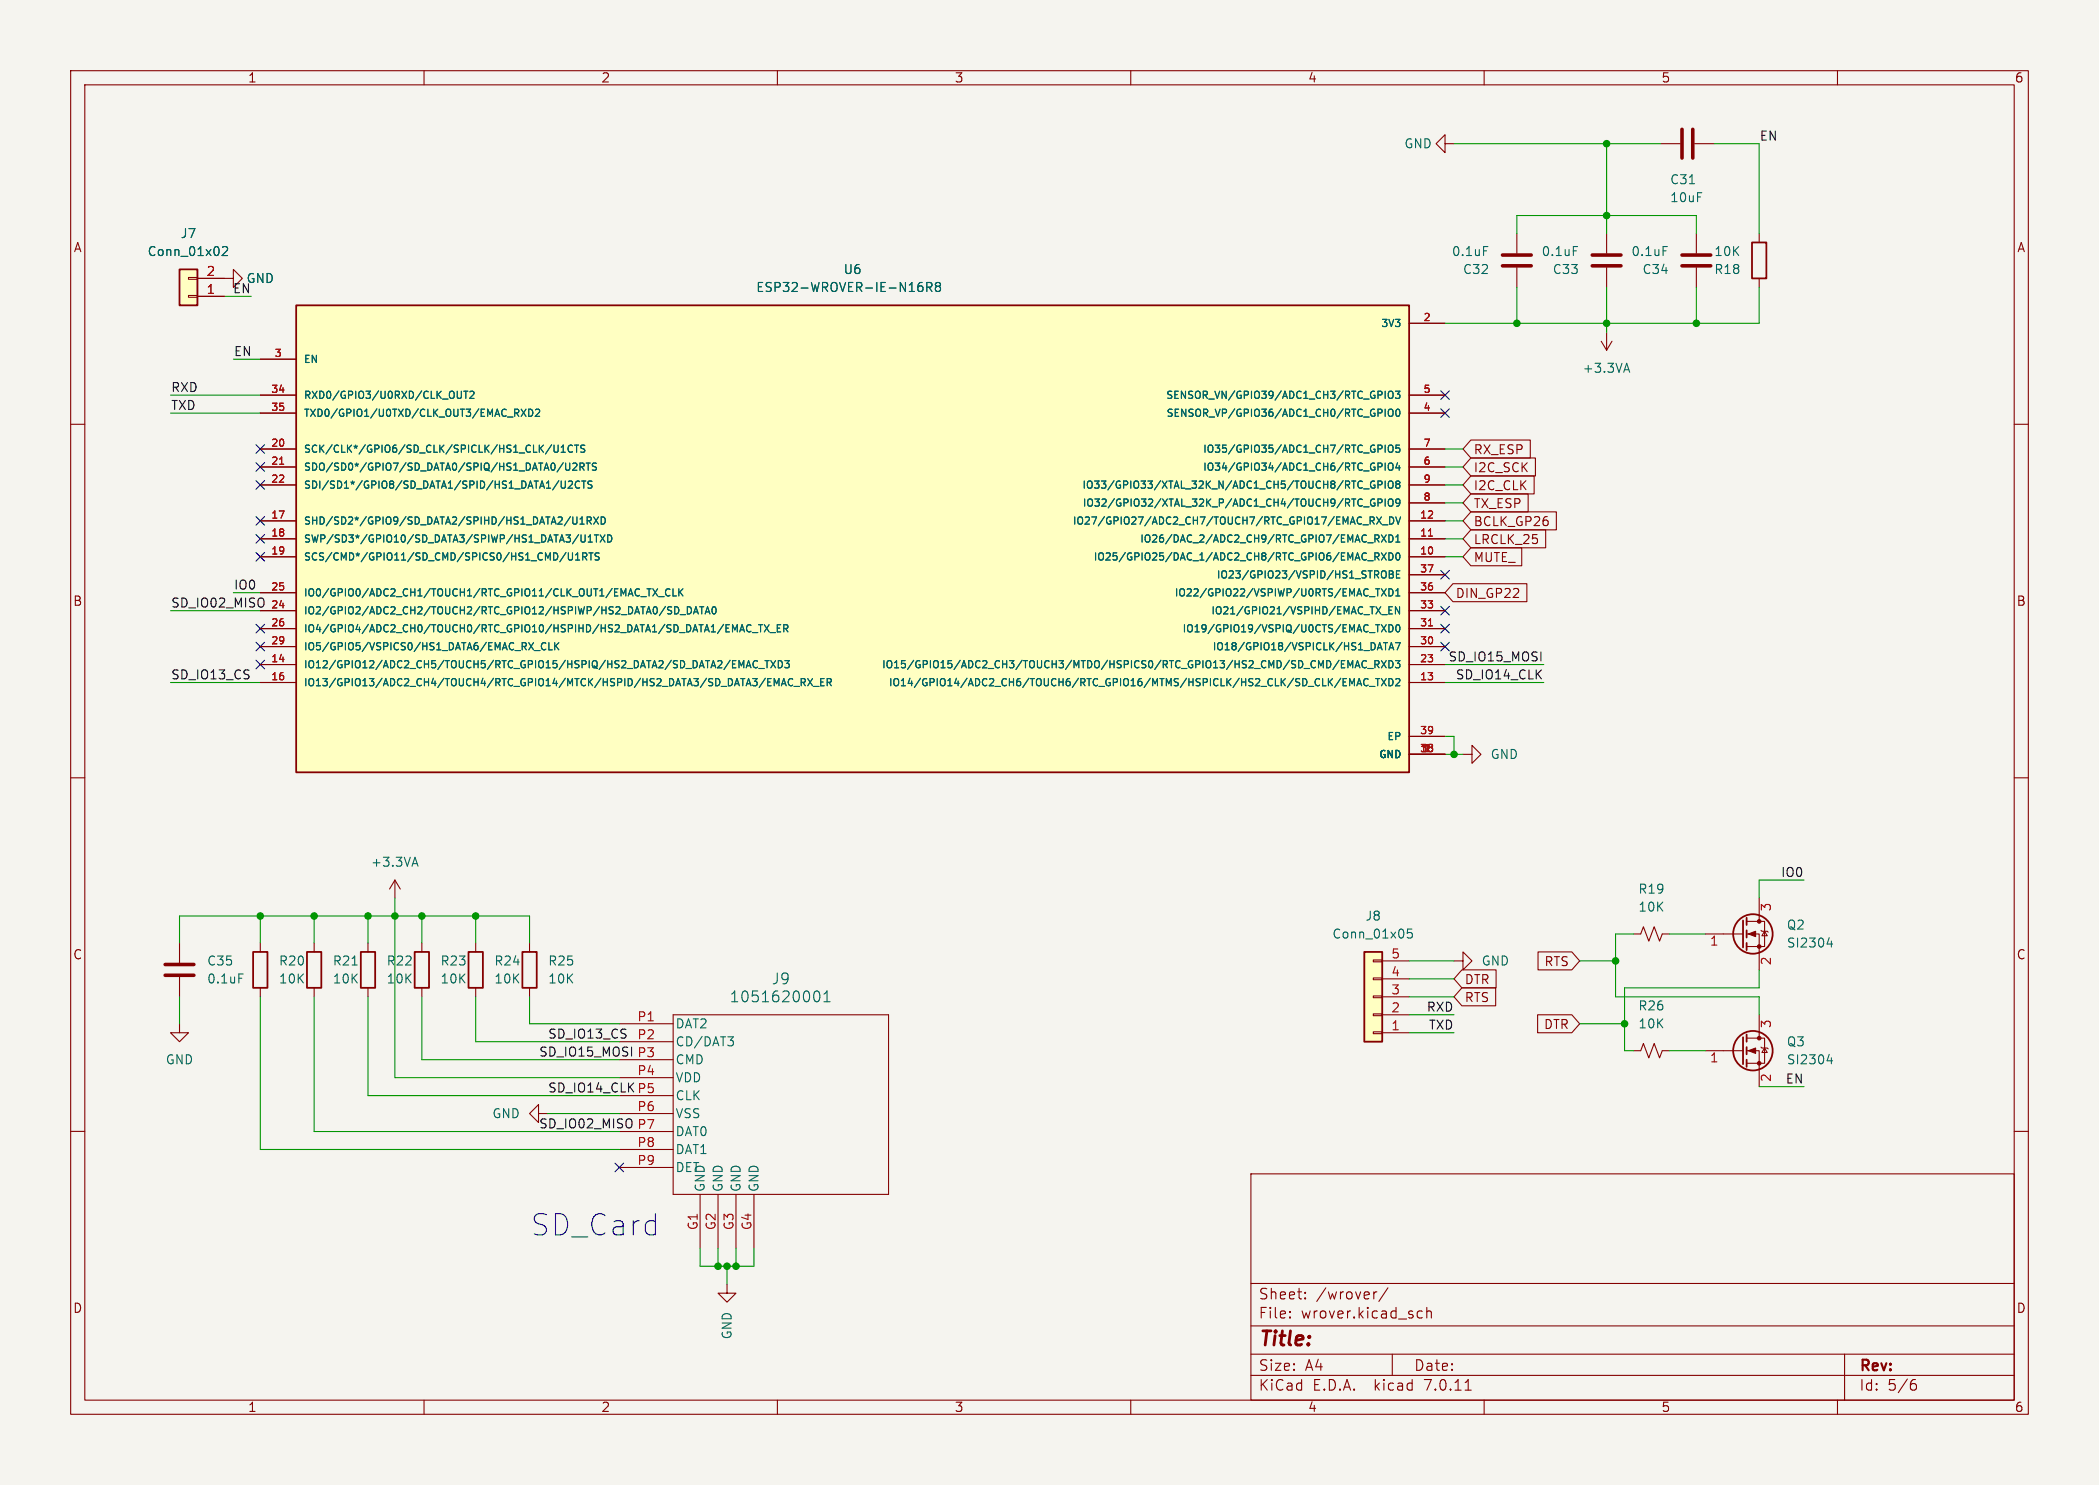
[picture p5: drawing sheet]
<svg xmlns="http://www.w3.org/2000/svg" width="297mm" height="210mm" viewBox="0 0 297 210" stroke-linecap="round" stroke-linejoin="round" font-family="sans-serif">
<path d="M0 0h297v210h-297z" fill="#f5f4ef" stroke="#f5f4ef" stroke-width=".14"/>
<g fill="none" stroke="#840000" stroke-width=".15">
<path d="M10 10h277v190h-277zM12 12h273v186h-273zM60 10v2M110 10v2M160 10v2M210 10v2M260 10v2M26.7 39.2h1.2v.3h-1.2zM27.9 39.4h5.1v-1.3l1.3 1.3-1.3 1.2v-1.2M204.5 20.3v-1.2l-1.3 1.2 1.3 1.3v-1.3h1.2M214.6 33v2.8M214.6 37.8v2.8"/>
<path d="M227.3 33v2.8M227.3 37.8v2.8M234.9 20.3h2.8M239.8 20.3h2.8M240 33v2.8M240 37.8v2.8M248.9 33v1.3M248.9 39.4v1.2M10 60h2M26.7 41.8h1.2v.2h-1.2zM27.9 41.9h3.8M36.8 50.8h5.1"/>
<path d="M36.8 55.9h5.1M36.8 58.4h5.1M199.4 45.7h5.1M199.4 55.9h5.1M199.4 58.4h5.1M226.6 48.3l.7 1.2M227.3 47v2.5M228.1 48.3l-.8 1.2M285 60h2M36.8 78.7h5.1M36.8 76.2h5.1M36.8 73.7h5.1"/>
<path d="M36.8 63.5h5.1M36.8 66h5.1M36.8 68.6h5.1M199.4 78.7h5.1M199.4 76.2h5.1M199.4 73.7h5.1M199.4 63.5h5.1M199.4 66h5.1M199.4 68.6h5.1M199.4 71.1h5.1M208.1 64.8h9.2v2.5h-9.2l-1.1-1.3zM208.1 67.3h9v2.6h-9l-1.1-1.3z"/>
<path d="M208.1 72.4h12.1v2.5h-12.1l-1.1-1.2zM208.1 62.2h8.4v2.6h-8.4l-1.1-1.3zM208.1 69.8h8.1v2.6h-8.1l-1.1-1.3zM208.1 74.9h10.6v2.6h-10.6l-1.1-1.3zM208.1 77.5h7.2v2.5h-7.2l-1.1-1.3zM36.8 96.5h5.1M36.8 94h5.1M36.8 86.4h5.1M36.8 83.8h5.1M36.8 88.9h5.1M36.8 91.4h5.1M199.4 96.5h5.1"/>
<path d="M199.4 94h5.1M199.4 86.4h5.1M199.4 83.8h5.1M199.4 88.9h5.1M199.4 91.4h5.1M199.4 81.3h5.1M205.6 82.5h10.4v2.6h-10.4l-1.1-1.3zM10 110h2M199.4 106.7h5.1M199.4 104.1h5.1M207 106.7h1.3v-1.3l1.2 1.3-1.2 1.3v-1.3M285 110h2"/>
<path d="M25.4 133.4v2.7M25.4 138.2v2.8M36.8 133.4v1.2M36.8 139.7v1.3M44.4 133.4v1.2M44.4 139.7v1.3M52.1 133.4v1.2M52.1 139.7v1.3M55.9 124.5l-.8 1.2M55.9 124.5v2.5M55.9 124.5l.7 1.2M59.7 133.4v1.2"/>
<path d="M59.7 139.7v1.3M67.3 133.4v1.2M67.3 139.7v1.3M74.9 133.4v1.2M74.9 139.7v1.3M194.3 135.8h1.3v.2h-1.3zM194.3 138.3h1.3v.3h-1.3zM195.6 138.4h3.8M195.6 135.9h3.8M205.7 135.9h1.3v-1.3l1.3 1.3-1.3 1.3v-1.3M206.9 139.7h4.7v2.5h-4.7l-1.2-1.2zM206.9 137.2h4.8v2.5h-4.8l-1.2-1.3z"/>
<path d="M217.6 134.6h4.8l1.1 1.3-1.1 1.3h-4.8zM231.1 132.1h1.1l.3-1 .8 2 .8-2 .7 2 .4-1h1M241.3 132.1h5.3M247.1 132.1h1.8v5.1M247.1 130.3h2.6v3.6h-2.6M248.9 127v3.3M249.2 131.6l.1 .1h.8l.1 .1M249.7 131.7l.4 .6h-.8zM10 160h2M25.4 144.8v1.3h1.3l-1.3 1.2-1.3-1.2h1.3M76.2 157.5v-1.3l-1.3 1.3 1.3 1.3v-1.3h1.3M87.6 144.8h7.6"/>
<path d="M87.6 147.3h7.6M87.6 149.9h7.6M87.6 152.4h7.6M87.6 154.9h7.6M87.6 157.5h7.6M95.2 143.5h30.5v25.4h-30.5zM194.3 140.8h1.3v.3h-1.3zM194.3 143.4h1.3v.2h-1.3zM194.3 145.9h1.3v.3h-1.3zM195.6 146.1h3.8M195.6 143.5h3.8M195.6 141h3.8"/>
<path d="M217.6 143.5h4.8l1.1 1.3-1.1 1.3h-4.8zM231.1 148.6h1.1l.3-1 .8 2 .8-2 .7 2 .4-1h1M241.3 148.6h5.3M247.1 148.6h1.8v5.1M247.1 146.8h2.6v3.6h-2.6M248.9 143.5v3.3M249.2 148.1l.1 .1h.8l.1 .1M249.7 148.2l.4 .6h-.8zM285 160h2M87.6 160h7.6M87.6 162.6h7.6M87.6 165.1h7.6"/>
<path d="M99.1 168.9v7.6M101.6 168.9v7.6M104.1 168.9v7.6M106.7 168.9v7.6M177 166h108v32h-108zM60 198v2M102.9 181.6v1.3h1.2l-1.2 1.3-1.3-1.3h1.3M110 198v2M160 198v2M177 194.5h108M177 191.5h108M177 187.5h108"/>
<path d="M177 181.5h108M182.5 186.3h.1l-.1 .1M182.5 186.3v.1M182.5 185.5v.1M182.5 185.5h.1l-.1 .1M184.7 183.6v.1M184.7 183.6h-.1l.1 .1M184.7 182.8v.1M184.7 182.8h-.1l.1 .1M194.8 182.7l-.3 .1-.1 .2M196.4 182.1l-1.3 2M197 191.5v3"/>
<path d="M200.8 185.4l.4 .1M201.2 186.3l-.4 .1M201.9 185.5a.37 .37 0 0 1 .6 .1v.8M201.9 184.9v1.5M207.3 196.6h.9M210 198v2M260 198v2M261 191.5v6.5M270.6 195.7h.3l.3 .3-.1 .5-.2 .1h-.3M271 195.1l-.4 .1"/>
</g>
<g fill="none" stroke="#006464" stroke-width=".15">
<path d="M31.5 35l.2-.1h.3l.1 .1 .1 .2-.1 .2-.7 .7h.8M130.5 39.9a.5 .5 0 0 0-.6 .6v.5l.1 .2h.4l.1-.1 .1-.4-.1-.2-.4-.1-.2 .3M209.9 34.9h.6M222.6 34.9h.6M235.3 34.9h.6M239.1 26h.7M65.3 55.3l-.1 .9-.3 .1-.2-.2M65.6 55.3h.6M65.9 55.3v1M66.5 55.4l.4-.1 .2 .3-.7 .7h.7M73.7 57.9l.7 1M74.4 57.9l-.7 1"/>
<path d="M74.8 57.9a.51 .51 0 0 1 .6 .5 .51 .51 0 0 1-.6 .5zM75.8 58l.4-.1 .2 .3-.7 .7h.7M131.1 40.6h.6l.2-.2-.1-.3-.2-.2h-.5v1.3M131.4 40.6l.5 .6M132.6 40.5l-.2-.2 .2-.4h.2l.3 .3-.3 .3M132.6 40.5l-.2 .2v.4l.2 .1h.4l.1-.2v-.3l-.3-.2M132.6 40.5h.2M196 55.3v1M196 57.9v1M196.6 55.4l.1-.1a.34 .34 0 0 1 .4 .4v.3a.34 .34 0 0 1-.3 .4 .34 .34 0 0 1-.4-.4v-.3zM196.6 57.9h.1a.34 .34 0 0 1 .4 .3v.3a.34 .34 0 0 1-.3 .4 .34 .34 0 0 1-.4-.4v-.3zM197.5 55.3h.6l-.4 .4 .3 .1v.4l-.1 .1-.4-.1"/>
<path d="M197.6 57.9h.1a.54 .54 0 0 1 .4 .5 .54 .54 0 0 1-.4 .5 .68 .68 0 0 1-.1-1zM229.9 52.3h.6M230.2 51.4l.4 1.2M78.1 62.9l-.9 1.3M78.4 62.9v.9l.2 .2 .3-.1 .1-.1v-.9M79.1 68l-.9 1.3M79.4 64h.6M79.4 63.2l.3-.3v1.1M79.4 68v.8l.2 .2h.3l.1-.2v-.8M80 65.5v.8l.2 .2h.3l.1-.2v-.8M80.1 78.1l-.9 1.3M80.4 78.2v.8l.2 .2h.3l.1-.2v-.8"/>
<path d="M80.4 68.1l.4-.1 .2 .3-.6 .7h.6M81 63a.48 .48 0 0 0-.7 .4 .48 .48 0 0 0 .5 .6l.2-.1M81.1 73.1v.8l.1 .2h.3l.1-.2v-.8M81.1 65.6l.3-.1 .2 .3-.6 .7h.6M81.3 62.9h.6M81.4 79.2h.6M81.4 78.5l.3-.3v1M81.6 62.9v1.1M82 68.1a.48 .48 0 0 0-.6 .4 .48 .48 0 0 0 .4 .5l.2-.1M82.1 74.1h.6M82.1 73.4l.3-.3v1M82.1 66h.5l.1-.2-.1-.2-.5-.1v1"/>
<path d="M82.2 75.6v.9l.2 .2 .3-.1 .1-.1v-.9M82.3 68h.6M82.3 66l.4 .5M82.5 78.7h.4l.1-.2v-.2l-.5-.1v1M82.6 68v1M82.7 78.7l.3 .5M82.7 63l-.3-.1-.2 .2 .1 .3 .4 .2v.3l-.1 .1-.4-.1M82.9 65.5h.6M83.1 73.6h.5l.1-.2-.1-.2-.5-.1v1M83.2 76.7h.6M83.2 75.9l.3-.3v1.1M83.2 65.5v1"/>
<path d="M83.3 78.2h.6M83.3 73.6l.4 .5M83.6 78.2v1M83.8 68.1l-.4-.1-.2 .2 .1 .3 .4 .2v.2l-.1 .1h-.4M84 73.1l.7 1M84.1 75.6h.6M84.4 65.5h-.4l-.2 .2 .1 .2 .4 .2v.3l-.1 .1h-.4M84.4 75.6v1.1M84.7 73.1l-.7 1M84.8 78.2h-.4l-.2 .2 .1 .2 .4 .2v.3l-.1 .1h-.4M84.9 75.6l.7 1.1M85.1 73.1a.51 .51 0 0 1 .6 .5 .51 .51 0 0 1-.6 .5z"/>
<path d="M85.6 75.6l-.7 1.1M86 75.6a.51 .51 0 0 1 .6 .6 .51 .51 0 0 1-.6 .5zM193 71.7h.7M193 69.1h.7M193.5 79.3h.8M193.9 73.1h.4l.2 .2-.1 .3h-.5M194.1 73.6l.4 .5M194.5 68.1a.47 .47 0 0 0-.6 .4 .47 .47 0 0 0 .6 .5v-.4h-.1M194.5 70.6a.47 .47 0 0 0-.6 .5 .47 .47 0 0 0 .6 .4v-.4h-.1M194.5 78.7h.5l.1-.2v-.2l-.6-.1v1M194.5 75.6h.4l.2 .2-.1 .3-.5 .1M194.8 78.7l.3 .5"/>
<path d="M194.8 76.2l.3 .5M194.8 73.1l.7 1M195 62.9h.4l.2 .2-.1 .3-.5 .1M195 65.5h.4l.2 .2-.1 .3h-.5M195 68.6l.5-.1 .1-.1-.1-.3-.5-.1v1M195 71.1l.5-.1 .1-.1-.1-.2-.5-.1v1M195.5 73.1l-.7 1M195.5 78.2l.6 1M195.5 75.6l.6 1.1M195.6 74.2h.8M196 62.9v1.1M196 65.5v1"/>
<path d="M196 68v1M196 70.6v1M196.1 78.2l-.6 1M196.1 75.6l-.6 1.1M196.5 78.2a.51 .51 0 0 1 .6 .5 .51 .51 0 0 1-.6 .5zM196.5 75.6a.51 .51 0 0 1 .6 .6 .51 .51 0 0 1-.6 .5zM196.6 63l.1-.1a.34 .34 0 0 1 .4 .4v.3a.34 .34 0 0 1-.3 .4 .34 .34 0 0 1-.4-.4v-.3zM196.6 65.5h.1a.34 .34 0 0 1 .4 .3v.4a.34 .34 0 0 1-.3 .3 .34 .34 0 0 1-.4-.3v-.4zM196.6 68.1l.1-.1a.34 .34 0 0 1 .4 .4v.3a.34 .34 0 0 1-.3 .4 .34 .34 0 0 1-.4-.4v-.3zM196.6 70.6h.1a.34 .34 0 0 1 .4 .3v.3a.34 .34 0 0 1-.3 .4 .34 .34 0 0 1-.4-.4v-.3zM196.6 73.1a.51 .51 0 0 1 .6 .5 .51 .51 0 0 1-.6 .5zM197.5 73.1l.3 1 .4-1"/>
<path d="M197.5 76.7h.6M197.5 75.9l.3-.3v1.1M197.6 78.2h.1a.54 .54 0 0 1 .4 .5 .54 .54 0 0 1-.4 .5 .68 .68 0 0 1-.1-1zM197.7 68.5l-.2-.2 .2-.3 .3 .1 .1 .1-.2 .3M197.7 68.5l-.2 .2v.2l.2 .1h.3l.1-.2-.1-.2-.1-.1M197.7 68.5h.2M197.7 65.4l-.2 .8h.6M198 65.8v.7M198 62.9h-.5v.5l.1-.1 .4 .1 .1 .1-.1 .4-.1 .1-.4-.1M198.1 71l-.2 .2-.3-.1-.1-.1 .1-.4h.3l.1 .1a.67 .67 0 0 1-.2 .9h-.2M75.6 92h.8M77.2 91a.48 .48 0 0 0-.6 .3 .48 .48 0 0 0 .4 .6l.2-.1"/>
<path d="M77.7 90.9v1h.5M78.5 90.9v1M78.6 91.3l.5 .6M79.1 90.9l-.6 .6M91.6 83.3h.5M92.4 83.3l.7 1M93.1 83.3l-.7 1M93.2 84.4h.8M94.8 83.4a.48 .48 0 0 0-.7 .3 .48 .48 0 0 0 .5 .6l.2-.1M95.2 83.3v1h.5M95.7 85.8a.55 .55 0 0 1 .4 .5 .55 .55 0 0 1-.4 .5M96.1 83.3v1"/>
<path d="M96.2 83.7l.4 .6M96.2 86.9h.8M96.6 83.3l-.5 .5M97.3 85.8a.51 .51 0 0 1 .5 .5 .51 .51 0 0 1-.5 .5zM98.1 86.8l.4-1 .3 1M98.2 86.5h.5M99 85.8h.6M99.3 85.8v1M99.8 86.8l.3-1 .4 1M99.9 86.5h.5M100.8 85.9l.2-.1a.54 .54 0 0 1 .3 .5 .54 .54 0 0 1-.3 .5l-.2-.1-.1-.3zM104.9 94.2l.3-.8v1"/>
<path d="M105 88.3l.3 1.1M105.6 94.4l.3-1 .4 1M105.7 94.2h.5M106.3 88.4a.48 .48 0 0 0-.7 .4 .48 .48 0 0 0 .5 .6l.2-.1M106.5 89.5h.7M107.2 93.5a.48 .48 0 0 0-.7 .4 .48 .48 0 0 0 .5 .5l.2-.1M107.3 88.3h.6M107.4 94.5h.7M107.6 88.3v1.1M108.1 88.3l.7 1.1M108.2 93.4h.6M108.5 93.4v1"/>
<path d="M108.8 88.3l-.7 1.1M109 89.5h.7M109.1 93.4l.6 1M109.7 93.4l-.6 1M110 88.8h.3M110.1 93.4a.51 .51 0 0 1 .6 .5 .51 .51 0 0 1-.6 .5zM110.5 88.3h-.5v1.1h.5M110.6 97l.3-1 .3 1M110.7 96.7h.4M110.9 88.9l.5-.1 .1-.1-.1-.3-.5-.1v1.1M111.1 93.4h.6l-.4 .4 .3 .1v.4l-.1 .1-.4-.1M111.1 88.9l.4 .5"/>
<path d="M112.2 96.1a.48 .48 0 0 0-.7 .3 .48 .48 0 0 0 .5 .6l.2-.1M112.4 97.1h.7M113.4 96.5l.5-.1 .1-.1-.1-.2-.5-.1v1M113.6 96.5l.4 .5M114.3 96l.7 1M115 96l-.7 1M115.1 97.1h.8M116.1 96.4h.4M116.6 96h-.5v1h.5M117 96.5l.5-.1 .1-.1v-.2l-.6-.1v1M117.3 96.5l.3 .5M190 96.4h.4"/>
<path d="M190 97h.5M190 96h.5M190.7 94.4v-1l.4 .8 .3-.8v1M191 97v-1l.3 .7 .3-.7v1M191.7 94.4l.4-1 .3 1M191.8 94.2h.5M192 97l.3-1 .4 1M192.1 96.7h.5M193.3 93.5a.48 .48 0 0 0-.6 .4 .48 .48 0 0 0 .4 .5l.2-.1M193.5 94.5h.8M193.6 96.1a.48 .48 0 0 0-.7 .3 .48 .48 0 0 0 .5 .6l.2-.1M193.8 97.1h.7"/>
<path d="M194.5 94l.5-.1 .1-.1v-.3l-.6-.1v1M194.6 96h.6M194.6 83.3h.6M194.6 88.3h.6M194.8 94l.3 .4M194.9 83.3v1M194.9 88.3v1.1M194.9 96v1M195 91.6h.5M195.2 90.9l.4 1M195.5 96l.6 1M195.5 93.4l.6 1"/>
<path d="M195.5 88.3l.6 1.1M195.5 83.3l.6 1M195.5 86.9h.8M195.6 80.8l.1-.1a.34 .34 0 0 1 .4 .4v.3a.34 .34 0 0 1-.3 .4 .34 .34 0 0 1-.3-.4v-.3zM195.8 90.9h.5M196 90.9v1M196.1 96l-.6 1M196.1 93.4l-.6 1M196.1 88.3l-.6 1.1M196.1 83.3l-.6 1M196.5 83.3a.51 .51 0 0 1 .6 .5 .51 .51 0 0 1-.6 .5zM196.5 88.3a.51 .51 0 0 1 .6 .6 .51 .51 0 0 1-.6 .5z"/>
<path d="M196.5 93.4a.51 .51 0 0 1 .6 .5 .51 .51 0 0 1-.6 .5zM196.5 96a.51 .51 0 0 1 .6 .5 .51 .51 0 0 1-.6 .5zM196.5 91.9l.4-1 .3 1M196.5 86.3h.4M196.6 80.7h.3l.2 .2-.2 .3 .2 .1 .1 .2-.2 .2h-.4zM196.6 81.2h.3M196.6 91.6h.5M197 85.8h-.5v1h.5M197.5 93.4h.6l-.4 .4 .3 .1v.4l-.1 .1-.4-.1M197.5 90.9h.6l-.4 1M197.5 96.1l.4-.1 .2 .3-.6 .7h.6M197.5 83.6l.3-.3v1"/>
<path d="M197.5 84.3h.6M197.6 81.2h.3M197.6 88.4l.1-.1a.54 .54 0 0 1 .4 .6 .54 .54 0 0 1-.4 .5 .68 .68 0 0 1-.1-1zM198 85.8v1l-.5-1v1M198.1 80.7h-.5v1h.5M33.8 137.7h.6M49.8 136.5h.7M58.4 122.1h.6M58.7 121.2l.4 1.3M199.8 131.4h-.6l-.1 .6 .2-.1h.4l.1 .2v.4l-.2 .2h-.3l-.2-.2M258.5 133.5h.8M259.1 133.1v.8"/>
<path d="M103 146.6h.8l-.5 .5M103.5 147.1l.3 .3v.3l-.3 .2M115.3 140.3a.36 .36 0 0 1 .4-.2 .36 .36 0 0 1 .2 .3 .79 .79 0 0 1-.4 1.3l-.2-.2M116.6 141.7h.9M116.6 140.6l.4-.5v1.6M258.5 150h.8M259.1 149.6v.8"/>
</g>
<g fill="none" stroke="#840000" stroke-width=".25">
<path d="M25.4 38.1h2.5v5.1h-2.5zM247.9 34.3h2v5.1h-2zM41.9 43.2h157.5v66h-157.5zM35.8 134.6h2v5.1h-2zM43.4 134.6h2.1v5.1h-2.1zM51.1 134.6h2v5.1h-2zM58.7 134.6h2v5.1h-2zM66.3 134.6h2v5.1h-2zM73.9 134.6h2v5.1h-2zM193 134.6h2.6v12.7h-2.6zM246.6 130.2v3.8M247.1 129.8v1"/>
<path d="M247.1 131.6v1M247.1 133.4v1M246.6 146.7v3.8M247.1 146.3v1M247.1 148.1v1M247.1 149.9v1"/>
<circle cx="248" cy="132.1" r="2.79"/>
<circle cx="248" cy="148.6" r="2.79"/>
</g>
<path d="M238 18.3v4.1M239.5 18.3v4.1M212.6 36.1h4.1M212.6 37.6h4.1M225.3 36.1h4.1M225.3 37.6h4.1M238 36.1h4.1M238 37.6h4.1M23.4 137.9h4M23.4 136.4h4" fill="none" stroke="#840000" stroke-width=".51"/>
<g fill="#ffffc2" stroke="#ffffc2" stroke-width=".14">
<path d="M41.9 43.2h157.5v66h-157.5z"/>
<path d="M193 134.6h2.6v12.7h-2.6z"/>
<path d="M25.4 38.1h2.5v5.1h-2.5z"/>
</g>
<path d="M39.6 65.7h.5M202.1 75.8h.6M202.1 88.5h.6" fill="none" stroke="#a90000" stroke-width=".15"/>
<g fill="#840000" stroke="#840000" stroke-width=".15">
<path d="M247.4 132.1l1-.4v.8z"/>
<path d="M247.4 148.6l1-.4v.8z"/>
<circle cx="248.9" cy="133.9" r=".25"/>
<circle cx="248.9" cy="130.3" r=".25"/>
<circle cx="248.9" cy="150.4" r=".25"/>
<circle cx="248.9" cy="146.8" r=".25"/>
</g>
<g fill="none" stroke="#009600" stroke-width=".15">
<path d="M205.7 20.3h29.2M214.6 33v-2.5h25.4v2.5M227.3 20.3v12.7M242.6 20.3h6.3v12.7M24.1 58.4h12.7M24.1 55.9h12.7M31.7 41.9h3.9M33 50.8h3.8M214.6 40.6v5.1M227.3 40.6v6.4M240 40.6v5.1M248.9 40.6v5.1h-44.4"/>
<path d="M204.5 73.7h2.5M204.5 71.1h2.5M204.5 63.5h2.5M204.5 76.2h2.5M204.5 78.7h2.5M204.5 66h2.5M204.5 68.6h2.5M24.1 96.5h12.7M24.1 86.4h12.7M33 83.8h3.8M204.5 94h13.9M204.5 96.5h13.9"/>
<path d="M204.5 104.1h1.2v2.6M204.5 106.7h2.5M25.4 133.4v-3.9h49.5v3.9M36.8 129.5v3.9M44.4 129.5v3.9M52.1 129.5v3.9M55.9 127v25.4h31.7M59.7 129.5v3.9M67.3 129.5v3.9M199.4 138.4h6.3M199.4 135.9h6.3M223.5 135.9h5.1"/>
<path d="M231.1 132.1h-2.5v8.9h20.3v2.5M236.2 132.1h5.1M248.9 137.2v2.5h-19v8.9h1.2M255.3 124.5h-6.4v2.5M25.4 141v3.8M36.8 141v21.6h50.8M44.4 141v19h43.2M52.1 141v13.9h35.5M59.7 141v8.9h27.9M67.3 141v6.3h20.3M74.9 141v3.8h12.7M77.5 157.5h10.1"/>
<path d="M199.4 141h6.3M199.4 143.5h6.3M199.4 146.1h6.3M223.5 144.8h6.4M236.2 148.6h5.1M248.9 153.7h6.4M99.1 176.5v2.6h7.6v-2.6M101.6 176.5v2.6M102.9 179.1v2.5M104.1 176.5v2.6"/>
</g>
<g fill="none" stroke="#000084" stroke-width=".15">
<path d="M203.9 57.8l1.2 1.2M203.9 55.3l1.2 1.2M205.1 57.8l-1.2 1.2M205.1 55.3l-1.2 1.2M36.2 65.4l1.2 1.2M36.2 73.1l1.2 1.2M36.2 62.9l1.2 1.2M36.2 78.1l1.2 1.2M36.2 68l1.2 1.2M36.2 75.6l1.2 1.2M37.4 65.4l-1.2 1.2M37.4 73.1l-1.2 1.2"/>
<path d="M37.4 62.9l-1.2 1.2M37.4 78.1l-1.2 1.2M37.4 68l-1.2 1.2M37.4 75.6l-1.2 1.2M36.2 90.8l1.2 1.2M36.2 93.4l1.2 1.2M36.2 88.3l1.2 1.2M37.4 90.8l-1.2 1.2M37.4 93.4l-1.2 1.2M37.4 88.3l-1.2 1.2M203.9 88.3l1.2 1.2M203.9 85.8l1.2 1.2"/>
<path d="M203.9 80.7l1.2 1.2M203.9 90.8l1.2 1.2M205.1 88.3l-1.2 1.2M205.1 85.8l-1.2 1.2M205.1 80.7l-1.2 1.2M205.1 90.8l-1.2 1.2M87 164.5l1.2 1.2M88.2 164.5l-1.2 1.2"/>
</g>
<g fill="#009600" stroke="#009600" stroke-width=".15">
<circle cx="52.1" cy="129.5" r=".46"/>
<circle cx="55.9" cy="129.5" r=".46"/>
<circle cx="67.3" cy="129.5" r=".46"/>
<circle cx="59.7" cy="129.5" r=".46"/>
<circle cx="205.7" cy="106.7" r=".46"/>
<circle cx="229.9" cy="144.8" r=".46"/>
<circle cx="228.6" cy="135.9" r=".46"/>
<circle cx="44.4" cy="129.5" r=".46"/>
<circle cx="36.8" cy="129.5" r=".46"/>
<circle cx="101.6" cy="179.1" r=".46"/>
<circle cx="102.9" cy="179.1" r=".46"/>
<circle cx="104.1" cy="179.1" r=".46"/>
<circle cx="214.6" cy="45.7" r=".46"/>
<circle cx="227.3" cy="30.5" r=".46"/>
<circle cx="227.3" cy="20.3" r=".46"/>
<circle cx="227.3" cy="45.7" r=".46"/>
<circle cx="240" cy="45.7" r=".46"/>
</g>
<text font-size="4.2" fill="#0000c2" x="74.9" y="175">SD_Card</text>
<text font-size="2.8" fill="#840000" x="178" y="190.9">Title:</text>
<g font-size="2.1" fill="#006464">
<text x="103.2" y="142">1051620001</text>
<text x="109.1" y="139.4">J9</text>
</g>
<g font-size="2.1" fill="#840000">
<text x="178" y="184">Sheet:</text>
<text x="186.2" y="184">/wrover/</text>
<text x="178" y="186.7">File:</text>
<text x="184.1" y="186.7">wrover.kicad_sch</text>
<text x="178" y="196.9">KiCad</text>
<text x="178" y="194.1">Size:</text>
<text x="184.7" y="194.1">A4</text>
<text x="185.7" y="196.9">E.D.A.</text>
<text x="194.6" y="196.9">kicad</text>
<text x="200" y="194.1">Date:</text>
<text x="201.8" y="196.9">7.0.11</text>
<text x="263" y="194.3">Rev:</text>
<text x="263" y="196.9">Id:</text>
<text x="267.1" y="196.9">5/6</text>
</g>
<g font-size="1.8" fill="#840000">
<text x="35" y="11.9">1</text>
<text x="85" y="11.9">2</text>
<text x="135" y="11.9">3</text>
<text x="185" y="11.9">4</text>
<text x="235" y="11.9">5</text>
<text x="285" y="11.9">6</text>
<text x="10.3" y="35.9">A</text>
<text x="285.3" y="35.9">A</text>
<text x="208.4" y="64.5">RX_ESP</text>
<text x="208.4" y="67">I2C_SCK</text>
<text x="208.4" y="69.5">I2C_CLK</text>
<text x="208.4" y="74.6">BCLK_GP26</text>
<text x="208.4" y="72.1">TX_ESP</text>
<text x="208.4" y="77.2">LRCLK_25</text>
<text x="208.4" y="79.7">MUTE_</text>
<text x="10.3" y="85.9">B</text>
<text x="205.9" y="84.8">DIN_GP22</text>
<text x="285.3" y="85.9">B</text>
<text x="10.3" y="135.9">C</text>
<text x="218.4" y="136.8">RTS</text>
<text x="285.3" y="135.9">C</text>
<text x="207.2" y="141.9">RTS</text>
<text x="207.2" y="139.4">DTR</text>
<text x="218.4" y="145.7">DTR</text>
<text x="10.3" y="185.9">D</text>
<text x="285.3" y="185.9">D</text>
<text x="35" y="199.9">1</text>
<text x="85" y="199.9">2</text>
<text x="135" y="199.9">3</text>
<text x="185" y="199.9">4</text>
<text x="235" y="199.9">5</text>
<text x="285" y="199.9">6</text>
</g>
<g font-size="1.8" fill="#006464">
<text x="198.6" y="21.2">GND</text>
<text x="236.2" y="26.3">C31</text>
<text x="236.2" y="28.8">10uF</text>
<text x="25.5" y="33.9">J7</text>
<text x="20.8" y="36.4">Conn_01x02</text>
<text x="32.9" y="41.6">EN</text>
<text x="34.8" y="40.2">GND</text>
<text x="106.9" y="41.5">ESP32-WROVER-IE-N16R8</text>
<text x="119.3" y="39">U6</text>
<text x="205.3" y="36.4">0.1uF</text>
<text x="206.9" y="39">C32</text>
<text x="218" y="36.4">0.1uF</text>
<text x="219.6" y="39">C33</text>
<text x="230.7" y="36.4">0.1uF</text>
<text x="232.3" y="39">C34</text>
<text x="242.5" y="39">R18</text>
<text x="242.5" y="36.4">10K</text>
<text x="223.8" y="52.9">+3.3VA</text>
<text x="210.8" y="107.5">GND</text>
<text x="52.4" y="122.8">+3.3VA</text>
<text x="193.1" y="130.4">J8</text>
<text x="231.7" y="126.6">R19</text>
<text x="231.7" y="129.1">10K</text>
<text x="252.7" y="131.7">Q2</text>
<text x="29.2" y="136.8">C35</text>
<text x="39.4" y="136.8">R20</text>
<text x="47" y="136.8">R21</text>
<text x="54.6" y="136.8">R22</text>
<text x="62.2" y="136.8">R23</text>
<text x="69.9" y="136.8">R24</text>
<text x="77.5" y="136.8">R25</text>
<text x="188.4" y="132.9">Conn_01x05</text>
<text x="209.6" y="136.8">GND</text>
<text x="252.7" y="134.2">SI2304</text>
<text x="29.2" y="139.3">0.1uF</text>
<text x="39.4" y="139.3">10K</text>
<text x="47" y="139.3">10K</text>
<text x="54.6" y="139.3">10K</text>
<text x="62.2" y="139.3">10K</text>
<text x="69.9" y="139.3">10K</text>
<text x="77.5" y="139.3">10K</text>
<text x="231.7" y="143.1">R26</text>
<text x="95.5" y="145.6">DAT2</text>
<text x="95.5" y="148.2">CD/DAT3</text>
<text x="231.7" y="145.6">10K</text>
<text x="252.7" y="148.2">Q3</text>
<text x="23.4" y="150.7">GND</text>
<text x="95.5" y="150.7">CMD</text>
<text x="95.5" y="153.3">VDD</text>
<text x="95.5" y="155.8">CLK</text>
<text x="252.7" y="150.7">SI2304</text>
<text x="69.6" y="158.3">GND</text>
<text x="95.5" y="158.3">VSS</text>
<text x="95.5" y="160.9">DAT0</text>
<text x="95.5" y="163.4">DAT1</text>
<text x="95.5" y="166">DET</text>
<text x="99.9" y="168.7" transform="rotate(-90 99.9 168.7)">GND</text>
<text x="102.5" y="168.7" transform="rotate(-90 102.5 168.7)">GND</text>
<text x="105" y="168.7" transform="rotate(-90 105 168.7)">GND</text>
<text x="107.5" y="168.7" transform="rotate(-90 107.5 168.7)">GND</text>
<text x="103.7" y="189.5" transform="rotate(-90 103.7 189.5)">GND</text>
</g>
<g font-size="1.8" fill="#0f0f0f">
<text x="248.9" y="20">EN</text>
<text x="33" y="50.5">EN</text>
<text x="24.1" y="55.5">RXD</text>
<text x="24.1" y="58.1">TXD</text>
<text x="33" y="83.5">IO0</text>
<text x="24.1" y="86">SD_IO02_MISO</text>
<text x="204.9" y="93.6">SD_IO15_MOSI</text>
<text x="24.1" y="96.2">SD_IO13_CS</text>
<text x="205.9" y="96.2">SD_IO14_CLK</text>
<text x="251.9" y="124.1">IO0</text>
<text x="201.8" y="143.2">RXD</text>
<text x="76.2" y="149.5">SD_IO15_MOSI P3</text>
<text x="77.5" y="147">SD_IO13_CS</text>
<text x="202.1" y="145.7">TXD</text>
<text x="77.5" y="154.6">SD_IO14_CLK P5</text>
<text x="252.6" y="153.3">EN</text>
<text x="76.2" y="159.7">SD_IO02_MISO P7</text>
</g>
<g font-size="1.8" fill="#a90000">
<text x="29.1" y="41.7">1</text>
<text x="29.1" y="39.1">2</text>
<text x="250.9" y="129" transform="rotate(-90 250.9 129)">3</text>
<text x="196.8" y="135.6">5</text>
<text x="241.9" y="134.1">1</text>
<text x="250.9" y="136.6" transform="rotate(-90 250.9 136.6)">2</text>
<text x="196.8" y="143.3">2</text>
<text x="196.8" y="140.7">3</text>
<text x="196.8" y="138.2">4</text>
<text x="90.1" y="144.5">P1</text>
<text x="90.1" y="147.1">P2</text>
<text x="196.8" y="145.8">1</text>
<text x="250.9" y="145.5" transform="rotate(-90 250.9 145.5)">3</text>
<text x="90.1" y="152.1">P4</text>
<text x="241.9" y="150.6">1</text>
<text x="250.9" y="153.1" transform="rotate(-90 250.9 153.1)">2</text>
<text x="90.1" y="157.2">P6</text>
<text x="90.1" y="162.3">P8</text>
<text x="90.1" y="164.8">P9</text>
<text x="98.8" y="174.1" transform="rotate(-90 98.8 174.1)">G1</text>
<text x="101.3" y="174.1" transform="rotate(-90 101.3 174.1)">G2</text>
<text x="103.9" y="174.1" transform="rotate(-90 103.9 174.1)">G3</text>
<text x="106.4" y="174.1" transform="rotate(-90 106.4 174.1)">G4</text>
</g>
<g font-size="1.4" fill="#006464">
<text x="195.3" y="46.5">3V3</text>
<text x="42.9" y="51.5">EN</text>
<text x="42.9" y="56.6">RXD0/GPIO3/U0RXD/CLK_OUT2</text>
<text x="42.9" y="59.2">TXD0/GPIO1/U0TXD/CLK_OUT3/EMAC_RXD2</text>
<text x="164.9" y="56.6">SENSOR_VN/GPIO39/ADC1_CH3/RTC_GPIO3</text>
<text x="164.9" y="59.2">SENSOR_VP/GPIO36/ADC1_CH0/RTC_GPIO0</text>
<text x="42.9" y="64.2">SCK/CLK*/GPIO6/SD_CLK/SPICLK/HS1_CLK/U1CTS</text>
<text x="170.1" y="64.2">IO35/GPIO35/ADC1_CH7/RTC_GPIO5</text>
<text x="42.9" y="66.8">SDO/SD0*/GPIO7/SD_DATA0/SPIQ/HS1_DATA0/U2RTS</text>
<text x="42.9" y="69.3">SDI/SD1*/GPIO8/SD_DATA1/SPID/HS1_DATA1/U2CTS</text>
<text x="153" y="69.3">IO33/GPIO33/XTAL_32K_N/ADC1_CH5/TOUCH8/RTC_GPIO8</text>
<text x="153.1" y="71.9">IO32/GPIO32/XTAL_32K_P/ADC1_CH4/TOUCH9/RTC_GPIO9</text>
<text x="170.1" y="66.8">IO34/GPIO34/ADC1_CH6/RTC_GPIO4</text>
<text x="42.9" y="74.4">SHD/SD2*/GPIO9/SD_DATA2/SPIHD/HS1_DATA2/U1RXD</text>
<text x="42.9" y="76.9">SWP/SD3*/GPIO10/SD_DATA3/SPIWP/HS1_DATA3/U1TXD</text>
<text x="151.7" y="74.4">IO27/GPIO27/ADC2_CH7/TOUCH7/RTC_GPIO17/EMAC_RX_DV</text>
<text x="161.2" y="76.9">IO26/DAC_2/ADC2_CH9/RTC_GPIO7/EMAC_RXD1</text>
<text x="42.9" y="79.5">SCS/CMD*/GPIO11/SD_CMD/SPICS0/HS1_CMD/U1RTS</text>
<text x="154.6" y="79.5">IO25/GPIO25/DAC_1/ADC2_CH8/RTC_GPIO6/EMAC_RXD0</text>
<text x="172" y="82">IO23/GPIO23/VSPID/HS1_STROBE</text>
<text x="42.9" y="87.1">IO2/GPIO2/ADC2_CH2/TOUCH2/RTC_GPIO12/HSPIWP/HS2_DATA0/SD_DATA0</text>
<text x="42.9" y="84.6">IO0/GPIO0/ADC2_CH1/TOUCH1/RTC_GPIO11/CLK_OUT1/EMAC_TX_CLK</text>
<text x="42.9" y="89.6">IO4/GPIO4/ADC2_CH0/TOUCH0/RTC_GPIO10/HSPIHD/HS2_DATA1/SD_DATA1/EMAC_TX_ER</text>
<text x="166.1" y="84.6">IO22/GPIO22/VSPIWP/U0RTS/EMAC_TXD1</text>
<text x="167.2" y="89.6">IO19/GPIO19/VSPIQ/U0CTS/EMAC_TXD0</text>
<text x="171.3" y="87.1">IO21/GPIO21/VSPIHD/EMAC_TX_EN</text>
<text x="42.9" y="94.7">IO12/GPIO12/ADC2_CH5/TOUCH5/RTC_GPIO15/HSPIQ/HS2_DATA2/SD_DATA2/EMAC_TXD3</text>
<text x="42.9" y="92.2">IO5/GPIO5/VSPICS0/HS1_DATA6/EMAC_RX_CLK</text>
<text x="124.7" y="94.7">IO15/GPIO15/ADC2_CH3/TOUCH3/MTDO/HSPICS0/RTC_GPIO13/HS2_CMD/SD_CMD/EMAC_RXD3</text>
<text x="171.5" y="92.2">IO18/GPIO18/VSPICLK/HS1_DATA7</text>
<text x="42.9" y="97.3">IO13/GPIO13/ADC2_CH4/TOUCH4/RTC_GPIO14/MTCK/HSPID/HS2_DATA3/SD_DATA3/EMAC_RX_ER</text>
<text x="125.6" y="97.3">IO14/GPIO14/ADC2_CH6/TOUCH6/RTC_GPIO16/MTMS/HSPICLK/HS2_CLK/SD_CLK/EMAC_TXD2</text>
<text x="195" y="107.4">GND</text>
<text x="196.2" y="104.9">EP</text>
</g>
<g font-size="1.4" fill="#a90000">
<text x="201.3" y="45.5">2</text>
<text x="38.8" y="50.5">3</text>
<text x="38.3" y="55.6">34</text>
<text x="38.3" y="58.2">35</text>
<text x="201.3" y="58.2">4</text>
<text x="201.3" y="55.6">5</text>
<text x="38.3" y="63.2">20</text>
<text x="38.3" y="65.8">21</text>
<text x="201.3" y="65.8">6</text>
<text x="201.3" y="63.2">7</text>
<text x="38.3" y="68.3">22</text>
<text x="201.3" y="70.9">8</text>
<text x="201.3" y="68.3">9</text>
<text x="38.3" y="73.4">17</text>
<text x="38.3" y="75.9">18</text>
<text x="200.8" y="75.9">11</text>
<text x="200.8" y="73.4">12</text>
<text x="38.3" y="78.5">19</text>
<text x="38.3" y="83.6">25</text>
<text x="200.8" y="78.5">10</text>
<text x="200.8" y="83.6">36</text>
<text x="200.8" y="81">37</text>
<text x="38.3" y="86.1">24</text>
<text x="38.3" y="88.6">26</text>
<text x="200.8" y="88.6">31</text>
<text x="200.8" y="86.1">33</text>
<text x="38.3" y="93.7">14</text>
<text x="38.3" y="91.2">29</text>
<text x="200.8" y="93.7">23</text>
<text x="200.8" y="91.2">30</text>
<text x="38.3" y="96.3">16</text>
<text x="200.8" y="96.3">13</text>
<text x="200.8" y="106.4">15</text>
<text x="200.8" y="103.9">39</text>
<text x="201.3" y="106.4">1</text>
</g>
</svg>
